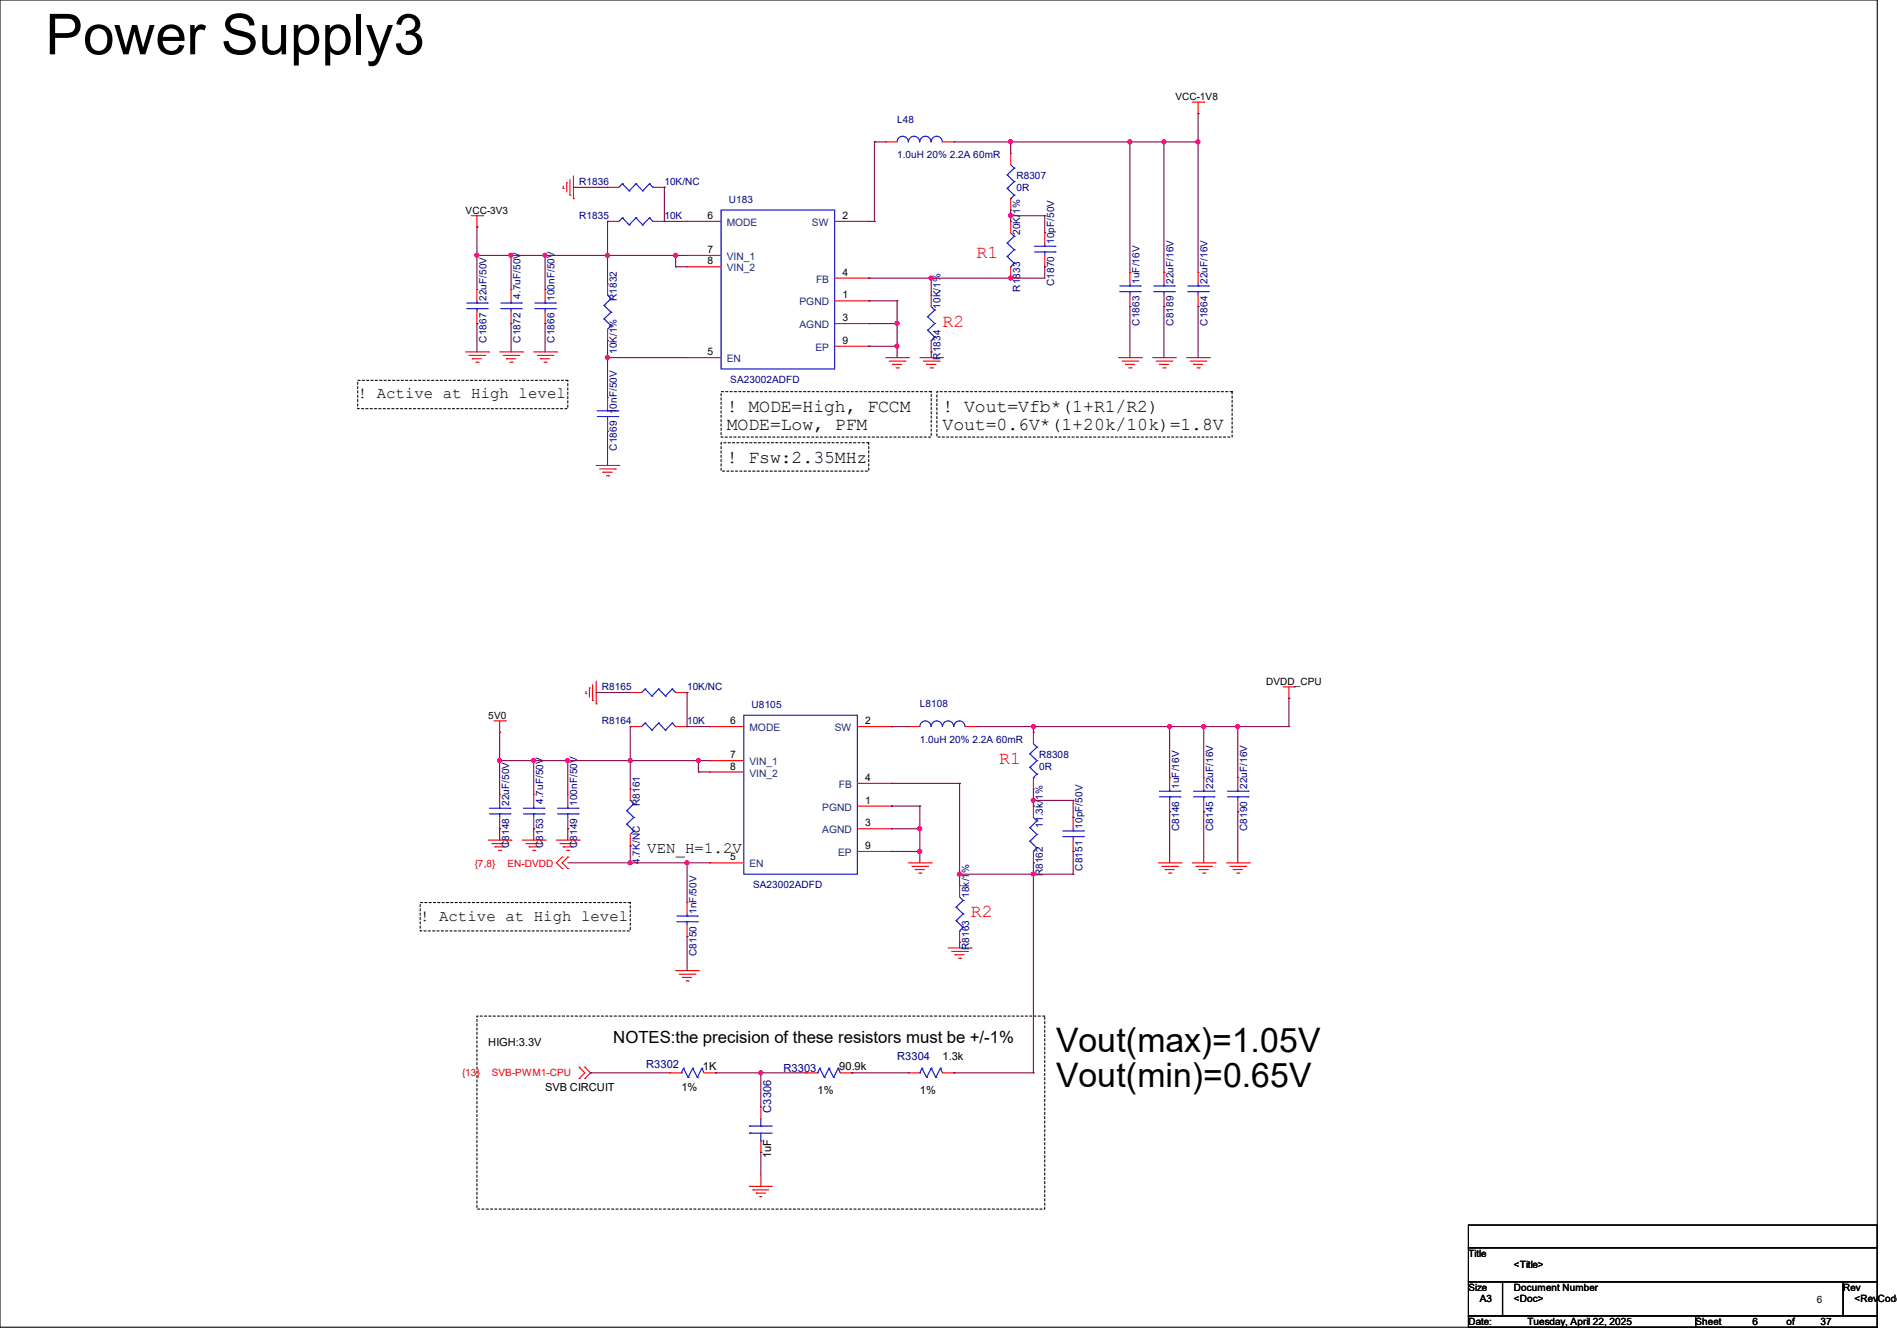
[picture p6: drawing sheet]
<svg xmlns="http://www.w3.org/2000/svg" width="297mm" height="210mm" viewBox="0 0 297 210" stroke-linecap="round" stroke-linejoin="round" font-family="sans-serif">
<path d="M0 0h293.9v207.9h-293.9zM229.9 191.9h64v3.5h-64zM229.9 195.4h64v5.3h-64zM229.9 200.7h5.3v5.4h-5.3zM229.9 206.1h35.6v1.8h-35.6zM235.2 200.7h53.4v5.4h-53.4zM265.5 206.1h28.4v1.8h-28.4zM288.6 200.7h5.3v5.4h-5.3z" fill="none" stroke="#000" stroke-width=".17"/>
<path d="M56 59.6h32.9v4.4h-32.9zM112.9 61.3h32.9v7.2h-32.9zM112.9 69.3h23.1v4.5h-23.1zM146.7 61.3h46.2v7.2h-46.2zM65.8 141.4h32.9v4.4h-32.9zM74.7 159.1h88.9v30.3h-88.9z" fill="none" stroke="#000" stroke-width=".17" stroke-dasharray=".3 .3"/>
<g fill="none" stroke="#f00" stroke-width=".17">
<path d="M186.7 16h1.8M187.6 17.8h.1M187.6 16v1.8M188.5 16h.1M73.8 33.8h1.8M74.7 35.6h.1M74.7 33.8v1.8M75.6 33.8h.1M88.2 29.5h.1M88.2 29.2v.3M88.7 28.6h.1M88.7 28.6v1.5"/>
<path d="M89.2 30.6h.1M89.2 28.1v2.5M89.8 31.1h.1M89.8 27.6v3.5M95.1 29.3h.1M95.1 34.7h.1M95.1 29.3h1.8M95.1 34.7h1.8M102.2 29.3h1.8M102.2 34.7h1.8M104 29.3h.1M104 34.7h.1"/>
<path d="M107.6 34.7h.1M107.6 34.7h5.3M130.7 34.7h5.3M136 34.7h.1M138.7 22.2h.1M138.7 22.2h1.8M147.6 22.2h1.8M149.4 22.2h.1M158.2 34.7h.1M158.2 24h.1M158.2 32.9h.1M158.2 24v1.8"/>
<path d="M158.2 31.1v1.8M158.2 34.7v1.7M163.6 36.4h.1M163.6 36.4v1.8M72.9 55.1h3.6M73.4 55.7h2.5M74 56.2h.1M74 56.2h1.4M74.5 56.7h.3M74.7 45.3h.1M74.7 50.7h.1M74.7 45.3v1.8"/>
<path d="M74.7 48.9v1.8M74.8 56.7h.1M75.9 55.7h.1M76.5 55.1h.1M78.2 55.1h3.6M78.8 55.7h2.4M79.3 56.2h.1M79.3 56.2h1.4M79.8 56.7h.4M80 45.3h.1M80 50.7h.1M80 45.3v1.8"/>
<path d="M80 48.9v1.8M80.2 56.7h.1M81.2 55.7h.1M81.8 55.1h.1M83.6 55.1h3.5M84.1 55.7h2.5M84.6 56.2h1.5M84.6 56.2h.1M85.2 56.7h.3M85.3 45.3h.1M85.3 50.7h.1M85.3 45.3v1.8"/>
<path d="M85.3 48.9v1.8M85.5 56.7h.1M86.6 55.7h.1M87.1 55.1h.1M95.1 53.3h.1M95.1 44.4h.1M95.1 44.5v1.7M95.1 51.6v1.7M107.6 56h.1M107.6 40h.1M107.6 41.8h.1M107.6 56h5.3"/>
<path d="M107.6 40h5.3M107.6 41.8h5.3M130.7 47.1h5.3M130.7 50.7h5.3M130.7 43.6h5.3M130.7 54.2h5.3M136 47.1h.1M136 50.7h.1M136 43.6h.1M136 54.2h.1M138.7 56h3.5M139.2 56.6h2.5"/>
<path d="M139.7 57.1h1.5M139.7 57.1h.1M140.3 57.6h.3M140.6 57.6h.1M141.7 56.6h.1M142.2 56h.1M144 56h3.6M144.6 56.6h2.4M145.1 57.1h.1M145.1 57.1h1.4M145.6 57.6h.4M145.8 46.2h.1"/>
<path d="M145.8 55.1h.1M145.8 46.2v1.8M145.8 53.3v1.8M146 57.6h.1M147 56.6h.1M147.6 56h.1M158.2 43.6h.1M158.2 41.8v1.8M163.6 41.8h.1M163.6 40v1.8M175.1 56h3.6M175.7 56.6h2.4"/>
<path d="M176.2 57.1h1.4M176.2 57.1h.1M176.7 57.6h.4M176.9 42.7h.1M176.9 48h.1M176.9 42.7v1.7M176.9 46.2v1.8M177.1 57.6h.1M178.1 56.6h.1M178.7 56h.1M180.5 56h3.5M181 56.6h2.5"/>
<path d="M181.5 57.1h.1M181.5 57.1h1.5M182.1 57.6h.3M182.2 42.7h.1M182.2 48h.1M182.2 42.7v1.7M182.2 46.2v1.8M182.4 57.6h.1M183.5 56.6h.1M184 56h.1M185.8 56h3.6M186.4 56.6h2.4"/>
<path d="M186.9 57.1h.1M186.9 57.1h1.4M187.4 57.6h.3M187.6 42.7h.1M187.6 48h.1M187.6 42.7v1.7M187.6 46.2v1.8M187.7 57.6h.1M188.8 56.6h.1M189.4 56h.1M93.3 72.9h3.6M93.9 73.4h2.5"/>
<path d="M94.4 74h.1M94.4 74h1.4M95 74.5h.3M95.1 62.2h.1M95.1 67.6h.1M95.1 62.2v1.8M95.1 65.8v1.8M95.3 74.5h.1M96.4 73.4h.1M96.9 72.9h.1M77.3 112.9h1.8M78.2 114.7h.1"/>
<path d="M78.2 112.9v1.8M79.1 112.9h.1M91.7 108.6h.1M91.7 108.3v.3M92.3 107.7h.1M92.3 107.7v1.5M92.8 109.7h.1M92.8 107.2v2.5M93.3 110.2h.1M93.3 106.7v3.5M98.7 113.8h.1M98.7 108.5h.1"/>
<path d="M98.7 113.8h1.8M98.7 108.5h1.8M105.8 113.8h1.8M105.8 108.5h1.8M107.6 113.8h.1M107.6 108.5h.1M111.1 113.8h5.4M111.1 119.1h5.4M111.1 113.8h.1M111.1 119.1h.1M134.2 113.8h5.4M139.6 113.8h.1"/>
<path d="M142.2 113.8h.1M142.2 113.8h1.8M151.1 113.8h1.8M152.9 113.8h.1M161.8 114.7h.1M161.8 114.7v1.8M200.9 107.6h1.8M201.8 109.3h.1M201.8 107.6v1.7M202.7 107.6h.1M76.5 131.6h3.5M77 132.1h2.5"/>
<path d="M77.5 132.6h1.5M77.5 132.6h.1M78.1 133.2h.3M78.2 124.5h.1M78.2 129.8h.1M78.2 124.5v1.7M78.2 128v1.8M78.4 133.2h.1M79.5 132.1h.1M80 131.6h.1M81.8 131.6h3.5M82.3 132.1h2.5"/>
<path d="M82.8 132.6h.1M82.8 132.6h1.5M83.4 133.2h.3M83.6 124.5h.1M83.6 129.8h.1M83.6 124.5v1.7M83.6 128v1.8M83.7 133.2h.1M84.8 132.1h.1M85.3 131.6h.1M87.1 131.6h3.6M87.7 132.1h2.4"/>
<path d="M88 134.2l-.9 .9 .9 .9M88 134.2h.1M88 136h.1M88.2 132.6h.1M88.2 132.6h1.4M88.7 133.2h.4M88.9 134.2h.1M88.9 136h.1M88.9 124.5h.1M88.9 129.8h.1M88.9 124.5v1.7M88.9 128v1.8"/>
<path d="M88.9 134.2l-.9 .9 .9 .9M89.1 133.2h.1M90.1 132.1h.1M90.7 131.6h.1M98.7 132.5h.1M98.7 123.6h.1M98.7 123.6v1.7M98.7 130.7v1.8M111.1 135.1h5.4M111.1 120.9h5.4M111.1 135.1h.1M111.1 120.9h.1"/>
<path d="M134.2 126.2h5.4M134.2 129.8h5.4M134.2 122.7h5.4M134.2 133.3h5.4M139.6 126.2h.1M139.6 129.8h.1M139.6 122.7h.1M139.6 133.3h.1M142.2 135.1h3.6M142.8 135.7h2.4M143.3 136.2h1.4M143.3 136.2h.1"/>
<path d="M143.8 136.7h.4M144.2 136.7h.1M145.2 135.7h.1M145.8 135.1h.1M150.2 138.7h.1M150.2 138.7v1.8M161.8 123.6h.1M161.8 126.2h.1M161.8 135.1h.1M161.8 121.8v1.8M161.8 126.2v1.8M161.8 133.3v1.8"/>
<path d="M168 128h.1M168 133.3h.1M168 128v1.8M168 131.6v1.7M181.4 135.1h3.5M181.9 135.7h2.5M182.4 136.2h.1M182.4 136.2h1.5M183 136.7h.3M183.1 121.8h.1M183.1 127.1h.1M183.1 121.8v1.8"/>
<path d="M183.1 125.3v1.8M183.3 136.7h.1M184.4 135.7h.1M184.9 135.1h.1M186.7 135.1h3.5M187.2 135.7h2.5M187.7 136.2h.1M187.7 136.2h1.5M188.3 136.7h.3M188.5 121.8h.1M188.5 127.1h.1M188.5 121.8v1.8"/>
<path d="M188.5 125.3v1.8M188.6 136.7h.1M189.7 135.7h.1M190.2 135.1h.1M192 135.1h3.6M192.6 135.7h2.4M193.1 136.2h.1M193.1 136.2h1.4M193.6 136.7h.4M193.8 121.8h.1M193.8 127.1h.1M193.8 121.8v1.8"/>
<path d="M193.8 125.3v1.8M194 136.7h.1M195 135.7h.1M195.6 135.1h.1M105.8 152h3.5M106.3 152.6h2.5M106.8 153.1h1.5M106.8 153.1h.1M107.4 153.6h.3M107.6 141.4h.1M107.6 146.7h.1M107.6 141.4v1.7"/>
<path d="M107.6 144.9v1.8M107.7 153.6h.1M108.8 152.6h.1M109.3 152h.1M148.5 148.5h3.5M149 149h2.5M149.5 149.5h1.5M149.5 149.5h.1M150.1 150.1h.3M150.2 147.6h.1M150.2 145.8v1.8M150.4 150.1h.1"/>
<path d="M151.5 149h.1M152 148.5h.1M90.7 167.1l.9 .9-.9 .9M90.7 168.9h.1M90.7 167.1h.1M91.6 167.1h.1M91.6 168.9h.1M91.6 167.1l.9 .9-.9 .9M104.9 168h.1M104.9 168h1.8M110.2 168h1.8M112 168h.1"/>
<path d="M119.1 173.4h.1M119.1 173.4v1.7M119.1 178.7v1.8M126.2 168h.1M126.2 168h1.8M131.6 168h1.7M133.3 168h.1M142.2 168h.1M142.2 168h1.8M147.6 168h1.8M149.4 168h.1M117.3 185.8h.1"/>
<path d="M117.3 185.8h3.6M117.9 186.4h2.5M117.9 186.4h.1M118.4 186.9h.1M118.4 186.9h1.4M119 187.4h.3M119 187.4h.1M119.1 185.8h.1M119.1 180.5h.1M119.1 184v1.8"/>
</g>
<g fill="none" stroke="#00f" stroke-width=".17">
<path d="M97.5 28.8h.1M97.5 34.1h.1M97.5 28.8l1 1.1M97.5 34.1l1 1.1M97.5 28.8l-.6 .5M97.5 34.1l-.6 .6M98.5 29.9h.1M98.5 35.2h.1M99.6 28.8h.1M99.6 34.1h.1M99.6 28.8l-1.1 1.1M99.6 28.8l1 1.1"/>
<path d="M99.6 34.1l-1.1 1.1M99.6 34.1l1 1.1M100.6 29.9h.1M100.6 35.2h.1M101.7 28.8h.1M101.7 34.1h.1M101.7 28.8l-1.1 1.1M101.7 28.8l.5 .5M101.7 34.1l-1.1 1.1M101.7 34.1l.5 .6M102.2 29.3h.1M102.2 34.7h.1"/>
<path d="M112.9 32.9h17.8v24.9h-17.8zM140.5 22.2a.87 .87 0 0 1 .8-.9 .87 .87 0 0 1 .9 .9M142.2 22.2a.87 .87 0 0 1 .9-.9 .87 .87 0 0 1 .9 .9M144 22.2a.87 .87 0 0 1 .9-.9 .87 .87 0 0 1 .9 .9M146.7 21.3a.87 .87 0 0 0-.9 .9M146.7 21.3a.87 .87 0 0 1 .8 .9M157.7 38.1h.1M157.7 27.4h.1M157.7 29.5h.1M157.7 38.1l1.1 1M157.7 27.4l1.1 1M157.7 29.5l1.1 1.1"/>
<path d="M158.2 31.1h.1M158.2 36.4l.6 .6M158.2 25.8l.6 .5M158.8 37h.1M158.8 39.1h.1M158.8 26.3h.1M158.8 28.4h.1M158.8 30.6h.1M158.8 37l-1.1 1.1M158.8 39.1l-1.1 1.1M158.8 26.3l-1.1 1.1M158.8 28.4l-1.1 1.1"/>
<path d="M158.8 30.6l-.6 .5M162 39.5h3.2M162 38.6h3.2M163.6 38.6h.1M163.6 39.5h.1M163.6 38.2v.4M163.6 39.5v.5M165.2 39.5h.1M165.2 38.6h.1M73.1 48.3h3.2M73.1 47.5h3.2M74.7 47.5h.1"/>
<path d="M74.7 48.3h.1M74.7 47.1v.4M74.7 48.3v.6M76.3 48.3h.1M76.3 47.5h.1M78.4 48.3h3.2M78.4 47.5h3.2M80 47.5h.1M80 48.3h.1M80 47.1v.4M80 48.3v.6M81.6 48.3h.1"/>
<path d="M81.6 47.5h.1M83.7 48.3h3.3M83.7 47.5h3.3M85.3 47.5h.1M85.3 48.3h.1M85.3 47.1v.4M85.3 48.3v.6M87 48.3h.1M87 47.5h.1M94.6 50l1.1 1M94.6 47.8l1.1 1.1M94.6 50h.1"/>
<path d="M94.6 47.8h.1M95.1 46.2h.1M95.1 46.2l.6 .6M95.7 51l-.6 .6M95.7 51h.1M95.7 48.9h.1M95.7 46.8h.1M95.7 48.9l-1.1 1.1M95.7 46.8l-1.1 1M145.2 49.6h.1M145.2 51.7h.1M145.2 49.6l1.1 1.1"/>
<path d="M145.2 51.7l1.1 1.1M145.8 53.3h.1M145.8 48l.5 .6M146.3 48.6h.1M146.3 50.7h.1M146.3 52.8h.1M146.3 48.6l-1.1 1M146.3 50.7l-1.1 1M146.3 52.8l-.5 .5M157.7 40.2h.1M157.7 40.2l1.1 1M158.2 41.8h.1"/>
<path d="M158.8 41.2h.1M158.8 41.2l-.6 .6M175.3 45.7h3.2M175.3 44.8h3.2M176.9 44.8h.1M176.9 45.7h.1M176.9 44.4v.4M176.9 45.7v.5M178.5 45.7h.1M178.5 44.8h.1M180.6 45.7h3.3M180.6 44.8h3.3"/>
<path d="M182.2 44.8h.1M182.2 45.7h.1M182.2 44.4v.4M182.2 45.7v.5M183.9 45.7h.1M183.9 44.8h.1M186 45.7h3.2M186 44.8h3.2M187.6 44.8h.1M187.6 45.7h.1M187.6 44.4v.4M187.6 45.7v.5"/>
<path d="M189.2 45.7h.1M189.2 44.8h.1M93.5 65.2h3.2M93.5 64.3h3.2M95.1 64.3h.1M95.1 65.2h.1M95.1 64v.3M95.1 65.2v.6M96.7 65.2h.1M96.7 64.3h.1M101 113.2h.1M101 107.9h.1"/>
<path d="M101 113.2l1.1 1.1M101 107.9l1.1 1.1M101 113.2l-.5 .6M101 107.9l-.5 .6M102.1 114.3h.1M102.1 109h.1M103.1 113.2h.1M103.1 107.9h.1M103.1 113.2l-1 1.1M103.1 113.2l1.1 1.1M103.1 107.9l-1 1.1M103.1 107.9l1.1 1.1"/>
<path d="M104.2 114.3h.1M104.2 109h.1M105.2 113.2h.1M105.2 107.9h.1M105.2 113.2l.6 .6M105.2 107.9l.6 .6M105.2 113.2l-1 1.1M105.2 107.9l-1 1.1M105.8 113.8h.1M105.8 108.5h.1M116.5 112h17.7v24.9h-17.7zM145.8 113.8a.87 .87 0 0 0-.9-.9 .87 .87 0 0 0-.9 .9"/>
<path d="M146.7 112.9a.87 .87 0 0 0-.9 .9M146.7 112.9a.87 .87 0 0 1 .8 .9M149.3 113.8a.87 .87 0 0 0-.9-.9 .87 .87 0 0 0-.8 .9M151.1 113.8a.87 .87 0 0 0-.9-.9 .87 .87 0 0 0-.8 .9M161.2 118.1h.1M161.2 118.1l1.1 1M161.8 116.5l.5 .5M162.3 117h.1M162.3 119.1h.1M162.3 117l-1.1 1.1M162.3 119.1l-1.1 1.1M76.6 127.5h3.2"/>
<path d="M76.6 126.6h3.2M78.2 126.6h.1M78.2 127.5h.1M78.2 126.2v.4M78.2 127.5v.5M79.8 127.5h.1M79.8 126.6h.1M82 127.5h3.2M82 126.6h3.2M83.6 126.6h.1M83.6 127.5h.1M83.6 126.2v.4"/>
<path d="M83.6 127.5v.5M85.2 127.5h.1M85.2 126.6h.1M87.3 127.5h3.2M87.3 126.6h3.2M88.9 126.6h.1M88.9 127.5h.1M88.9 126.2v.4M88.9 127.5v.5M90.5 127.5h.1M90.5 126.6h.1M98.1 129.1l1.1 1"/>
<path d="M98.1 127l1.1 1M98.1 129.1h.1M98.1 127h.1M98.7 125.3l.5 .6M98.7 125.3h.1M99.2 130.1h.1M99.2 128h.1M99.2 125.9h.1M99.2 130.1l-.5 .6M99.2 128l-1.1 1.1M99.2 125.9l-1.1 1.1M161.2 120.2h.1"/>
<path d="M161.2 129.6h.1M161.2 131.7h.1M161.2 120.2l1.1 1M161.2 129.6l1.1 1.1M161.2 131.7l1.1 1.1M161.8 121.8h.1M161.8 133.3h.1M161.8 128l.5 .6M162.3 121.2h.1M162.3 128.6h.1M162.3 130.7h.1M162.3 132.8h.1"/>
<path d="M162.3 121.2l-.5 .6M162.3 128.6l-1.1 1M162.3 130.7l-1.1 1M162.3 132.8l-.5 .6M166.4 131h3.2M166.4 130.1h3.2M168 130.1h.1M168 131h.1M168 129.8v.3M168 131v.6M169.6 131h.1M169.6 130.1h.1"/>
<path d="M181.5 124.8h3.2M181.5 123.9h3.2M183.1 123.9h.1M183.1 124.8h.1M183.1 123.6v.3M183.1 124.8v.5M184.7 124.8h.1M184.7 123.9h.1M186.9 124.8h3.2M186.9 123.9h3.2M188.5 123.9h.1M188.5 124.8h.1"/>
<path d="M188.5 123.6v.3M188.5 124.8v.5M190.1 124.8h.1M190.1 123.9h.1M192.2 124.8h3.2M192.2 123.9h3.2M193.8 123.9h.1M193.8 124.8h.1M193.8 123.6v.3M193.8 124.8v.5M195.4 124.8h.1M195.4 123.9h.1"/>
<path d="M106 144.4h3.2M106 143.5h3.2M107.6 143.5h.1M107.6 144.4h.1M107.6 143.1v.4M107.6 144.4v.5M109.2 144.4h.1M109.2 143.5h.1M149.7 142.1h.1M149.7 144.2h.1M149.7 142.1l1.1 1M149.7 144.2l1.1 1"/>
<path d="M150.2 145.8h.1M150.2 140.5l.6 .5M150.8 141h.1M150.8 143.1h.1M150.8 145.2h.1M150.8 141l-1.1 1.1M150.8 143.1l-1.1 1.1M150.8 145.2l-.6 .6M106.7 168h.1M107 167.3h.1M107 167.3l-.3 .7M107 167.3l.7 1.4"/>
<path d="M107.7 168.7h.1M108.5 167.3h.1M108.5 167.3l-.8 1.4M108.5 167.3l.7 1.4M109.2 168.7h.1M109.9 167.3h.1M109.9 167.3l-.7 1.4M109.9 167.3l.3 .7M117.3 176.4h.1M117.3 177.5h.1M117.3 176.4h3.6M117.3 177.5h3.6"/>
<path d="M119.1 176.4h.1M119.1 178.7h.1M119.1 175.1v1.3M119.1 177.5v1.2M128 168h.1M128.4 167.3h.1M128.4 167.3l-.4 .7M128.4 167.3l.7 1.4M129.1 168.7h.1M129.8 167.3h.1M129.8 167.3l-.7 1.4M129.8 167.3l.7 1.4"/>
<path d="M130.5 168.7h.1M131.2 167.3l.4 .7M131.2 167.3h.1M131.2 167.3l-.7 1.4M144 168h.1M144.4 167.3h.1M144.4 167.3l-.4 .7M144.4 167.3l.7 1.4M145.1 168.7h.1M145.8 167.3h.1M145.8 167.3l-.7 1.4M145.8 167.3l.7 1.4"/>
<path d="M146.5 168.7h.1M147.2 167.3h.1M147.2 167.3l-.7 1.4M147.2 167.3l.4 .7"/>
</g>
<g fill="none" stroke="#800040" stroke-width=".17">
<path d="M187.6 17.8h.1M187.6 17.8v24.9M74.7 35.6h.1M74.7 35.6v9.7M89.8 29.3h5.3M89.8 29.3h.1M95.1 34.7h.1M95.1 34.7v9.7M104 34.7h3.6M104 34.7h.1M104 29.3h.1M104 29.3v5.4"/>
<path d="M136 34.7h.9M136.9 22.2h1.8M136.9 34.7h.1M136.9 22.2h.1M136.9 22.2v12.5M149.4 22.2h38.2M158.2 22.2h.1M158.2 33.8h.1M158.2 34.7h.1M158.2 22.2v1.8M158.2 32.9v1.8M158.2 33.8h5.4"/>
<path d="M163.6 33.8h.1M163.6 36.4h.1M163.6 33.8v2.6M176.9 22.2h.1M176.9 22.2v20.5M182.2 22.2h.1M182.2 22.2v20.5M187.6 22.2h.1M74.7 40h32.9M74.7 40h.1M74.7 50.7h.1M74.7 50.7v4.4"/>
<path d="M80 40h.1M80 50.7h.1M80 40v5.3M80 50.7v4.4M85.3 50.7h.1M85.3 40h.1M85.3 40v5.3M85.3 50.7v4.4M95.1 56h12.5M95.1 56h.1M95.1 40h.1M95.1 53.3h.1"/>
<path d="M95.1 53.3v8.9M105.8 41.8h1.8M105.8 41.8h.1M105.8 40h.1M105.8 40v1.8M136 43.6h.1M136 47.1h.1M136 50.7h.1M136 54.2h.1M136 47.1h4.5M136 50.7h4.5M136 54.2h4.5"/>
<path d="M140.5 47.1h.1M140.5 50.7h.1M140.5 54.2h.1M140.5 47.1v8.9M145.8 55.1h.1M145.8 43.6h.1M145.8 43.6v2.6M145.8 55.1v.9M158.2 43.6h.1M163.6 41.8h.1M163.6 41.8v1.8h-27.6M176.9 48h.1"/>
<path d="M176.9 48v8M182.2 48h.1M182.2 48v8M187.6 48h.1M187.6 48v8M95.1 67.6h.1M95.1 67.6v5.3M78.2 119.1h.1M78.2 114.7h.1M78.2 114.7v9.8M78.2 119.1h32.9M83.6 119.1h.1"/>
<path d="M83.6 119.1v5.4M88.9 119.1h.1M88.9 119.1v5.4M93.3 108.5h.1M93.3 108.5h5.4M98.7 119.1h.1M98.7 113.8h.1M98.7 113.8v9.8M107.6 113.8h.1M107.6 108.5h.1M107.6 108.5v5.3M107.6 113.8h3.5"/>
<path d="M109.3 119.1h.1M109.3 119.1v1.8M139.6 113.8h2.6M139.6 113.8h.1M152.9 113.8h48.9M161.8 113.8h.1M161.8 113.8v.9M183.1 113.8h.1M183.1 113.8v8M188.5 113.8h.1M188.5 113.8v8M193.8 113.8h.1"/>
<path d="M193.8 113.8v8M201.8 113.8h.1M201.8 109.3h.1M201.8 109.3v4.5M78.2 129.8h.1M78.2 129.8v1.8M83.6 129.8h.1M83.6 129.8v1.8M88.9 129.8h.1M88.9 129.8v1.8M88.9 135.1h22.2M98.7 135.1h.1"/>
<path d="M98.7 132.5h.1M98.7 132.5v2.6M107.6 135.1h.1M107.6 135.1v6.3M109.3 120.9h.1M109.3 120.9h1.8M139.6 126.2h.1M139.6 129.8h.1M139.6 133.3h.1M139.6 122.7h10.6M139.6 126.2h4.4M139.6 129.8h4.4"/>
<path d="M139.6 133.3h4.4M144 126.2h.1M144 129.8h.1M144 133.3h.1M144 126.2v8.9M150.2 136.9h.1M150.2 122.7h.1M150.2 138.7h.1M150.2 122.7v16M150.2 136.9h17.8M161.8 135.1h.1M161.8 125.3h.1"/>
<path d="M161.8 126.2h.1M161.8 123.6v2.6M161.8 135.1v32.9M161.8 125.3h6.2M168 133.3h.1M168 136.9h.1M168 125.3h.1M168 128h.1M168 125.3v2.7M168 133.4v3.5M183.1 127.1h.1M183.1 127.1v8"/>
<path d="M188.5 127.1h.1M188.5 127.1v8M193.8 127.1h.1M193.8 127.1v8M107.6 146.7h.1M107.6 146.7v5.3M150.2 147.6h.1M150.2 147.6v.9M92.5 168h12.4M92.5 168h.1M112 168h.1M112 168h14.2"/>
<path d="M119.1 168h.1M119.1 168v5.4M133.3 168h.1M133.4 168h8.8M149.4 168h.1M149.4 168h12.4M161.8 168h.1M119.1 180.5h.1M119.1 180.5v3.5"/>
</g>
<g fill="#f0f" stroke="#f0f" stroke-width=".17">
<circle cx="119.1" cy="168" r=".32"/>
<circle cx="158.2" cy="22.2" r=".32"/>
<circle cx="176.9" cy="22.2" r=".32"/>
<circle cx="187.6" cy="22.2" r=".32"/>
<circle cx="140.4" cy="54.2" r=".32"/>
<circle cx="140.4" cy="50.7" r=".32"/>
<circle cx="105.8" cy="40" r=".32"/>
<circle cx="85.3" cy="40" r=".32"/>
<circle cx="80" cy="40" r=".32"/>
<circle cx="95.1" cy="40" r=".32"/>
<circle cx="158.2" cy="43.5" r=".32"/>
<circle cx="145.8" cy="43.5" r=".32"/>
<circle cx="74.7" cy="40" r=".32"/>
<circle cx="95.1" cy="56" r=".32"/>
<circle cx="161.8" cy="113.8" r=".32"/>
<circle cx="188.4" cy="113.8" r=".32"/>
<circle cx="183.1" cy="113.8" r=".32"/>
<circle cx="83.5" cy="119.1" r=".32"/>
<circle cx="107.5" cy="135.1" r=".32"/>
<circle cx="144" cy="129.8" r=".32"/>
<circle cx="144" cy="133.3" r=".32"/>
<circle cx="88.9" cy="119.1" r=".32"/>
<circle cx="98.7" cy="119.1" r=".32"/>
<circle cx="109.3" cy="119.1" r=".32"/>
<circle cx="150.2" cy="136.9" r=".32"/>
<circle cx="78.2" cy="119.1" r=".32"/>
<circle cx="182.2" cy="22.2" r=".32"/>
<circle cx="193.8" cy="113.8" r=".32"/>
<circle cx="98.7" cy="135.1" r=".32"/>
<circle cx="161.8" cy="136.9" r=".32"/>
<circle cx="158.2" cy="33.8" r=".32"/>
<circle cx="161.8" cy="125.3" r=".32"/>
</g>
<text font-size="8.8" x="7.1" y="8.5">Power Supply3</text>
<g font-size="5.3">
<text x="165.4" y="164.8">Vout(max)=1.05V</text>
<text x="165.4" y="170.2">Vout(min)=0.65V</text>
</g>
<g font-size="2.8" fill="#f00">
<text x="152.9" y="40.5">R1</text>
<text x="147.6" y="51.1">R2</text>
<text x="156.5" y="119.6">R1</text>
<text x="152" y="143.6">R2</text>
</g>
<g font-size="2.8">
<text x="113.8" y="64.5">! MODE=High, FCCM</text>
<text x="147.6" y="64.5">! Vout=Vfb*(1+R1/R2)</text>
<text x="113.8" y="67.3">MODE=Low, PFM</text>
<text x="147.6" y="67.3">Vout=0.6V*(1+20k/10k)=1.8V</text>
<text x="113.8" y="72.5">! Fsw:2.35MHz</text>
</g>
<text font-size="2.6" x="96" y="163.3">NOTES:the precision of these resistors must be +/-1%</text>
<g font-size="2.5">
<text x="56" y="62.4">! Active at High level</text>
<text x="101.3" y="133.5">VEN_H=1.2V</text>
<text x="65.8" y="144.2">! Active at High level</text>
</g>
<g font-size="1.7">
<text x="76.5" y="163.7">HIGH:3.3V</text>
<text x="110.1" y="167.5">1K</text>
<text x="131.4" y="167.5">90.9k</text>
<text x="147.6" y="166.1">1.3k</text>
<text x="85.3" y="170.9">SVB CIRCUIT</text>
<text x="106.7" y="170.9">1%</text>
<text x="128" y="171.4">1%</text>
<text x="144" y="171.4">1%</text>
<text x="120.7" y="181.4" transform="rotate(-90 120.7 181.4)">1uF</text>
</g>
<g font-size="1.7" fill="#000080">
<text x="101.2" y="167.3">R3302</text>
<text x="122.7" y="167.9">R3303</text>
<text x="140.5" y="166.1">R3304</text>
<text x="120.7" y="174.2" transform="rotate(-90 120.7 174.2)">C3306</text>
</g>
<g font-size="1.6">
<text x="184" y="15.7">VCC-1V8</text>
<text x="72.9" y="33.4">VCC-3V3</text>
<text x="110.8" y="34.3">6</text>
<text x="131.9" y="34.3">2</text>
<text x="110.8" y="39.6">7</text>
<text x="110.8" y="41.4">8</text>
<text x="131.9" y="46.7">1</text>
<text x="131.9" y="43.2">4</text>
<text x="131.9" y="50.3">3</text>
<text x="131.9" y="53.8">9</text>
<text x="110.8" y="55.6">5</text>
<text x="198.2" y="107.2">DVDD_CPU</text>
<text x="76.5" y="112.6">5V0</text>
<text x="114.3" y="113.4">6</text>
<text x="135.5" y="113.4">2</text>
<text x="114.3" y="118.7">7</text>
<text x="114.3" y="120.5">8</text>
<text x="135.5" y="125.9">1</text>
<text x="135.5" y="122.3">4</text>
<text x="135.5" y="129.4">3</text>
<text x="114.3" y="134.7">5</text>
<text x="135.5" y="133">9</text>
<text x="229.9" y="196.8">Title</text>
<text x="229.9" y="202.2">Size</text>
<text x="231.7" y="204">A3</text>
<text x="237" y="202.2">Document Number</text>
<text x="237" y="204">&lt;Doc&gt;</text>
<text x="237" y="198.6">&lt;Title&gt;</text>
<text x="288.6" y="202.2">Rev</text>
<text x="290.4" y="204">&lt;RevCode&gt;</text>
<text x="229.9" y="207.5">Date:</text>
<text x="239.1" y="207.5">Tuesday, April 22, 2025</text>
<text x="265.5" y="207.5">Sheet</text>
<text x="274.4" y="207.5">6</text>
<text x="279.7" y="207.5">of</text>
<text x="284.5" y="204.1">6</text>
<text x="285" y="207.5">37</text>
</g>
<g font-size="1.6" fill="#000080">
<text x="140.5" y="19.2">L48</text>
<text x="90.7" y="29">R1836</text>
<text x="104" y="29">10K/NC</text>
<text x="140.5" y="24.7">1.0uH 20% 2.2A 60mR</text>
<text x="159.1" y="28.1">R8307</text>
<text x="159.1" y="29.9">0R</text>
<text x="90.7" y="34.3">R1835</text>
<text x="104" y="34.3">10K</text>
<text x="114.1" y="31.8">U183</text>
<text x="159.7" y="36.8" transform="rotate(-90 159.7 36.8)">20K/1%</text>
<text x="165.1" y="38.2" transform="rotate(-90 165.1 38.2)">10pF/50V</text>
<text x="76.2" y="47.1" transform="rotate(-90 76.2 47.1)">22uF/50V</text>
<text x="81.5" y="46.8" transform="rotate(-90 81.5 46.8)">4.7uF/50V</text>
<text x="86.8" y="47.1" transform="rotate(-90 86.8 47.1)">100nF/50V</text>
<text x="96.6" y="47.1" transform="rotate(-90 96.6 47.1)">R1832</text>
<text x="159.7" y="45.7" transform="rotate(-90 159.7 45.7)">R1833</text>
<text x="165.1" y="44.8" transform="rotate(-90 165.1 44.8)">C1870</text>
<text x="178.4" y="44.5" transform="rotate(-90 178.4 44.5)">1uF/16V</text>
<text x="183.7" y="44.5" transform="rotate(-90 183.7 44.5)">22uF/16V</text>
<text x="189.1" y="44.5" transform="rotate(-90 189.1 44.5)">22uF/16V</text>
<text x="76.2" y="53.7" transform="rotate(-90 76.2 53.7)">C1867</text>
<text x="81.5" y="53.7" transform="rotate(-90 81.5 53.7)">C1872</text>
<text x="86.8" y="53.7" transform="rotate(-90 86.8 53.7)">C1866</text>
<text x="147.3" y="48.3" transform="rotate(-90 147.3 48.3)">10K/1%</text>
<text x="178.4" y="51" transform="rotate(-90 178.4 51)">C1863</text>
<text x="183.7" y="51" transform="rotate(-90 183.7 51)">C8189</text>
<text x="189.1" y="51" transform="rotate(-90 189.1 51)">C1864</text>
<text x="96.6" y="55.5" transform="rotate(-90 96.6 55.5)">10K/1%</text>
<text x="114.3" y="59.9">SA23002ADFD</text>
<text x="147.3" y="56.3" transform="rotate(-90 147.3 56.3)">R1834</text>
<text x="96.6" y="70.6" transform="rotate(-90 96.6 70.6)">C1869 10nF/50V</text>
<text x="94.2" y="113.5">R8164</text>
<text x="94.2" y="108.1">R8165</text>
<text x="107.6" y="113.5">10K</text>
<text x="107.6" y="108.1">10K/NC</text>
<text x="117.7" y="111">U8105</text>
<text x="144" y="110.8">L8108</text>
<text x="144" y="116.3">1.0uH 20% 2.2A 60mR</text>
<text x="162.7" y="118.8">R8308</text>
<text x="85" y="125.9" transform="rotate(-90 85 125.9)">4.7uF/50V</text>
<text x="162.7" y="120.6">0R</text>
<text x="184.6" y="123.6" transform="rotate(-90 184.6 123.6)">1uF/16V</text>
<text x="189.9" y="123.6" transform="rotate(-90 189.9 123.6)">22uF/16V</text>
<text x="195.3" y="123.6" transform="rotate(-90 195.3 123.6)">22uF/16V</text>
<text x="79.7" y="126.2" transform="rotate(-90 79.7 126.2)">22uF/50V</text>
<text x="90.4" y="126.2" transform="rotate(-90 90.4 126.2)">100nF/50V</text>
<text x="100.2" y="126.2" transform="rotate(-90 100.2 126.2)">R8161</text>
<text x="163.3" y="129.6" transform="rotate(-90 163.3 129.6)">11.3k/1%</text>
<text x="169.5" y="129.8" transform="rotate(-90 169.5 129.8)">10pF/50V</text>
<text x="184.6" y="130.1" transform="rotate(-90 184.6 130.1)">C8146</text>
<text x="189.9" y="130.1" transform="rotate(-90 189.9 130.1)">C8145</text>
<text x="195.3" y="130.1" transform="rotate(-90 195.3 130.1)">C8190</text>
<text x="79.7" y="132.8" transform="rotate(-90 79.7 132.8)">C8148</text>
<text x="85" y="132.8" transform="rotate(-90 85 132.8)">C8153</text>
<text x="90.4" y="132.8" transform="rotate(-90 90.4 132.8)">C8149</text>
<text x="100.2" y="135.3" transform="rotate(-90 100.2 135.3)">4.7K/NC</text>
<text x="163.3" y="137.2" transform="rotate(-90 163.3 137.2)">R8162</text>
<text x="169.5" y="136.4" transform="rotate(-90 169.5 136.4)">C8151</text>
<text x="109" y="143.1" transform="rotate(-90 109 143.1)">1nF/50V</text>
<text x="117.9" y="139.1">SA23002ADFD</text>
<text x="151.7" y="140.6" transform="rotate(-90 151.7 140.6)">18k/1%</text>
<text x="109" y="149.7" transform="rotate(-90 109 149.7)">C8150</text>
<text x="151.7" y="148.8" transform="rotate(-90 151.7 148.8)">R8163</text>
</g>
<g font-size="1.6" fill="#004080">
<text x="113.8" y="35.4">MODE</text>
<text x="127.1" y="35.4">SW</text>
<text x="113.8" y="40.7">VIN_1</text>
<text x="113.8" y="42.5">VIN_2</text>
<text x="125.2" y="47.8">PGND</text>
<text x="127.8" y="44.3">FB</text>
<text x="125.2" y="51.4">AGND</text>
<text x="113.8" y="56.7">EN</text>
<text x="127.7" y="54.9">EP</text>
<text x="117.3" y="114.5">MODE</text>
<text x="117.3" y="119.8">VIN_1</text>
<text x="130.7" y="114.5">SW</text>
<text x="117.3" y="121.6">VIN_2</text>
<text x="131.3" y="123.4">FB</text>
<text x="128.7" y="127">PGND</text>
<text x="128.7" y="130.5">AGND</text>
<text x="117.3" y="135.8">EN</text>
<text x="131.2" y="134.1">EP</text>
</g>
<g font-size="1.6" fill="#f00">
<text x="74.3" y="135.8">{7,8}</text>
<text x="79.5" y="135.8">EN-DVDD</text>
<text x="72.3" y="168.6">{13}</text>
<text x="77" y="168.6">SVB-PWM1-CPU</text>
</g>
</svg>
